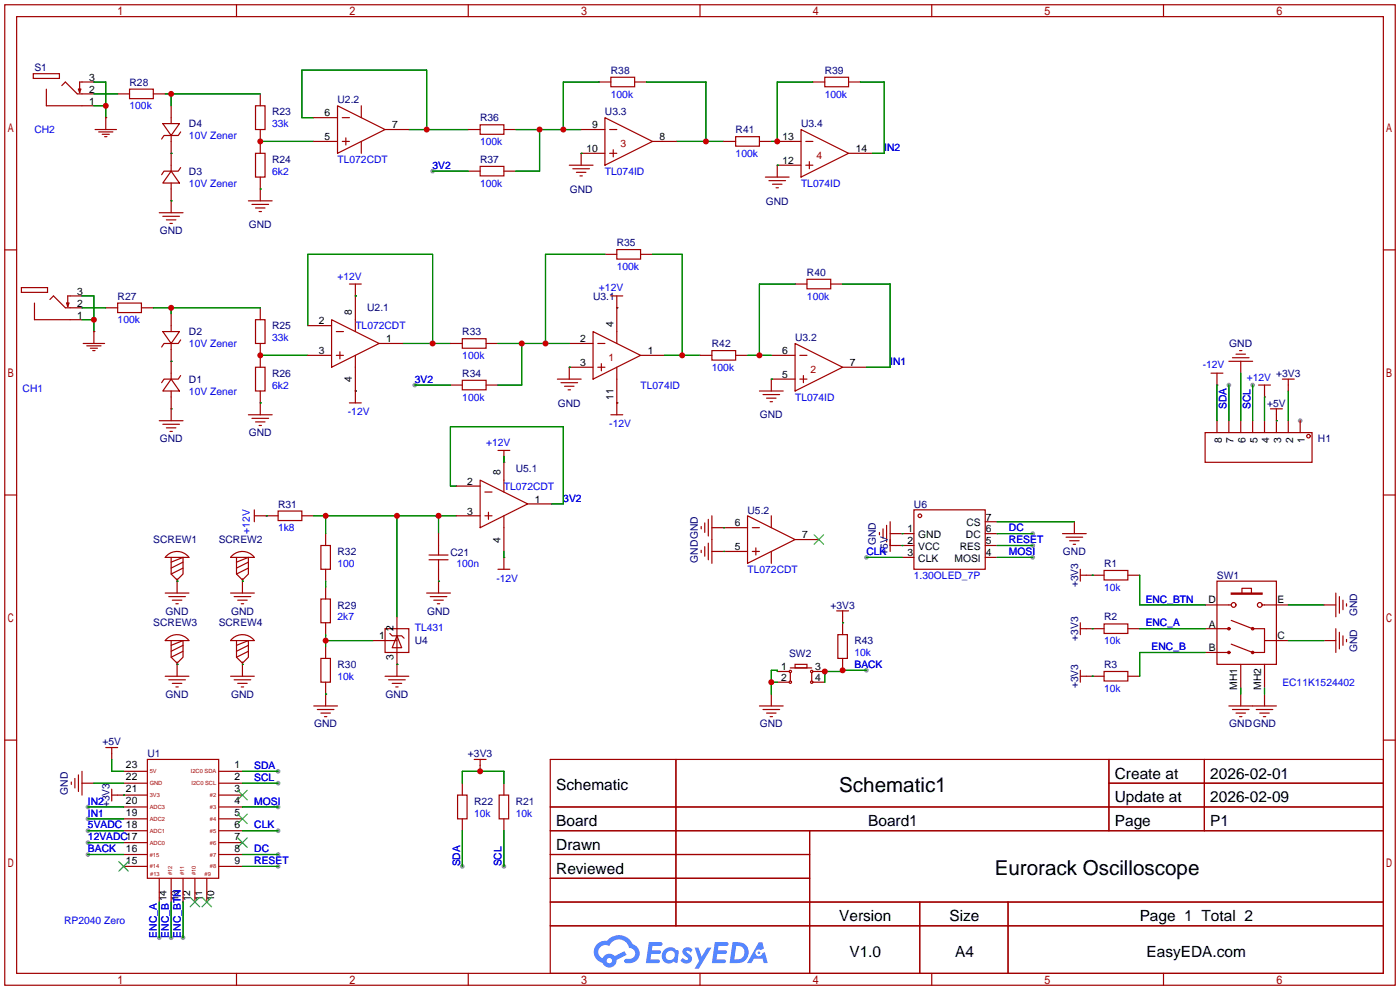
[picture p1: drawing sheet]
<svg xmlns="http://www.w3.org/2000/svg" width="299mm" height="212mm" viewBox="0 0 299 212" stroke-linecap="round" stroke-linejoin="round" font-family="sans-serif">
<g fill="#999">
<circle cx="277.9" cy="89.9" r=".51"/>
<circle cx="59.4" cy="164.8" r=".51"/>
<circle cx="59.4" cy="167.4" r=".51"/>
<circle cx="18.8" cy="172.5" r=".51"/>
<circle cx="18.8" cy="175" r=".51"/>
<circle cx="98.8" cy="185.2" r=".51"/>
<circle cx="107.7" cy="185.2" r=".51"/>
<circle cx="262.6" cy="82.3" r=".51"/>
<circle cx="267.7" cy="82.3" r=".51"/>
<circle cx="18.8" cy="177.5" r=".51"/>
<circle cx="18.8" cy="180.1" r=".51"/>
<circle cx="88.6" cy="82.3" r=".51"/>
<circle cx="92.5" cy="36.6" r=".51"/>
<circle cx="185.2" cy="119.1" r=".51"/>
<circle cx="220.7" cy="114" r=".51"/>
<circle cx="220.7" cy="116.6" r=".51"/>
<circle cx="220.7" cy="119.1" r=".51"/>
<circle cx="59.4" cy="172.5" r=".51"/>
<circle cx="59.4" cy="177.5" r=".51"/>
<circle cx="34" cy="200.4" r=".51"/>
<circle cx="36.6" cy="200.4" r=".51"/>
<circle cx="39.1" cy="200.4" r=".51"/>
<circle cx="59.4" cy="182.6" r=".51"/>
<circle cx="59.4" cy="185.2" r=".51"/>
<circle cx="185.2" cy="143.3" r=".51"/>
<circle cx="18.8" cy="182.6" r=".51"/>
</g>
<g fill="none" stroke="#a10000" stroke-width=".25">
<path d="M1 1h297.2v209.6h-297.2zM3.6 3.6h292.1v204.4h-292.1zM50.5 1v2.6M100.1 1v2.6M149.6 1v2.6M199.1 1v2.6M248.7 1v2.6M1 53.4h2.6M295.7 53.4h2.5M1 105.8h2.6M295.7 105.8h2.5M1 158.2h2.6"/>
<path d="M295.7 158.2h2.5M117.6 162.3h178.1v45.7h-178.1zM117.6 172.5h178.1M117.6 177.5h178.1M144.5 162.3v35.6M173 177.5v30.5M237 162.3v15.2M237 167.4h58.7M257.4 162.3v15.2M117.6 182.6h55.4M117.6 192.8h178.1M117.6 187.7h55.4"/>
<path d="M117.6 197.9h178.1M196.6 192.8v15.2M215.4 192.8v15.2M50.5 208v2.6M100.1 208v2.6M149.6 208v2.6M199.1 208v2.6M248.7 208v2.6"/>
</g>
<g fill="#5487ff">
<path d="M146.2 202.7a1.3 1.3 0 0 1 1.8 .3l-.4 .6a.54 .54 0 0 0-.9-.2l.1 .2a1.28 1.28 0 0 1 .8 2 1.53 1.53 0 0 1-2.2-.3l.5-.6 .8 .5a.31 .31 0 0 0 .4-.3 .31 .31 0 0 0-.3-.4 1.12 1.12 0 0 1-.6-1.8z"/>
<path d="M148.5 202.5h.8l.7 2 1.1-2h1l-2.8 4.6h-.9l1-1.7z"/>
<path d="M138.7 201.4h1.6a1.31 1.31 0 0 1 1.3 .2 .4 .4 0 0 1-.4 .5l-1.8 .1-.1 .9h1.7a.4 .4 0 0 1 .3 .4 .4 .4 0 0 1-.4 .4h-1.7l-.2 1.2h1.4a.46 .46 0 0 1 .5 0 .46 .46 0 0 1 .1 .5l-.3 .2h-2.7z"/>
<path d="M152.8 201.4h1.6a1.32 1.32 0 0 1 1.3 .2 .39 .39 0 0 1-.4 .5l-1.7 .1-.2 .9h1.7a.4 .4 0 0 1 .3 .4 .4 .4 0 0 1-.4 .4h-1.7l-.2 1.2h1.4a.46 .46 0 0 1 .5 0 .46 .46 0 0 1 .1 .5l-.3 .2h-2.7z"/>
<path d="M162.2 201.4h.7l.4 1.3-.7 .4a.75 .75 0 0 0-1.1 .3 .75 .75 0 0 0 .5 1 .75 .75 0 0 0 .9-.7l.6-.2 .6 2.3h-.9l-.2-.9h-1.9l-.5 .9h-.9z"/>
<path d="M156.6 201.4l-.7 4.4h1.5a2.27 2.27 0 0 0 2.6-2.2 2.27 2.27 0 0 0-2.7-2.2zM157.3 202.1a1.5 1.5 0 0 1 1.8 1.6 1.5 1.5 0 0 1-1.9 1.4h-.3z"/>
<path d="M142 203a1.6 1.6 0 0 0-.3 2.3 1.6 1.6 0 0 0 2.3 .2l.8 .3 .3-2.4-.2-.3-.4-.1a1.58 1.58 0 0 0-2.5 0zM142.6 203.5a.98 .98 0 0 1 1.6 .4 .98 .98 0 0 1-1.1 1.3 .94 .94 0 0 1-.8-.7 .94 .94 0 0 1 .3-1z"/>
<path d="M127.6 201.8a2.37 2.37 0 0 0 1.2 4 1.54 1.54 0 0 0 1.7 1 1.54 1.54 0 0 0 1.3-1.6l2.1-1.1-.4-.8-2.1 1a1.57 1.57 0 0 0-2.6 .5 1.5 1.5 0 0 1-.7-2.1 1.5 1.5 0 0 1 2.1-.5 2.23 2.23 0 0 1 2.3-1.4 2.23 2.23 0 0 1 2 1.8 1.16 1.16 0 0 1 1.3 1.1 1.16 1.16 0 0 1-1.1 1.2h-.7a.47 .47 0 0 0-.6 .4 .47 .47 0 0 0 .4 .5 2.17 2.17 0 0 0 2.6-.9 2.17 2.17 0 0 0-.4-2.7l-.8-.4a3.2 3.2 0 0 0-5.4-.7l-1.2 .1zM129.7 205.3a.58 .58 0 0 1 1.1 0 .58 .58 0 0 1-1.1 0z"/>
<circle cx="162.2" cy="203.6" r=".28"/>
</g>
<g fill="none" stroke="#a10000" stroke-width=".25">
<path d="M7.1 15.7h5.6v1.1h-5.6zM9.9 19.1v3.5h10.2M13.2 18.3l.8-.8 2.5 2.6h3.6M16.8 19.1h.5l-.3 .7zM20.1 17.5h-3.1v2.3M27.7 19.1h5.1v2h-5.1zM128 17.5h2.6M130.6 16.5h5v2h-5zM135.6 17.5h2.6M173.7 17.5h2.6M176.3 16.5h5.1v2h-5.1zM181.4 17.5h2.5"/>
<path d="M20.3 27.7h4.6M21.1 28.2h3M21.8 28.7h1.6M22.4 29.2h.5M22.6 25.1h.1M22.6 25.1v2.6M25.1 20.1h2.6M32.8 20.1h2.5M34.8 26.4h3.6l-1.8 2.6zM36.6 36.6l1.8 2.5h-3.6zM36.6 22.6v3.8M36.6 29v7.6"/>
<path d="M36.6 39.1v6.4M38.6 35.8l-.5 .8h-3l-.6 .7M38.6 28.2l-.5 .8h-3l-.6 .7M54.6 22.6h2v5.1h-2zM54.6 32.8h2v5h-2zM55.6 20.1v2.5M55.6 27.7v5.1M55.6 37.8v5.1M67.1 30.2h5M67.1 25.1h5M72.1 22.6l10.2 5.1-10.2 5.1zM73.2 30.2h1.5"/>
<path d="M73.2 25.1h1.5M73.9 29.5v1.5M77.2 22.6v2.5M77.2 30.2v2.6M82.3 27.7h5.1M100.1 27.7h2.5M100.1 36.6h2.5M102.6 26.7h5.1v2h-5.1zM102.6 35.6h5.1v2h-5.1zM107.7 27.7h2.5M107.7 36.6h2.5M121.7 35.3h5"/>
<path d="M122.4 36.1h3.6M123.2 36.8h2M124 37.6h.5M124.2 27.7h5.1M129.3 25.1l10.1 5.1-10.1 5.1zM129.3 32.8h-5.1v2.5M130.3 27.7h1.5M130.3 32.8h1.5M131.1 32v1.5M139.4 30.2h5.1M154.7 30.2h2.5M157.2 29.2h5.1v2h-5.1z"/>
<path d="M162.3 30.2h2.5M163.6 37.8h5.1M164.3 38.6h3.6M165.1 39.4h2M166.1 30.2h5.1M171.2 27.7l10.2 5.1-10.2 5zM171.2 35.3h-5.1v2.5M172.2 30.2h1.5M172.2 35.3h1.5M173 34.5v1.6M181.4 32.8h5M34 45.5h5.1"/>
<path d="M34.8 46.2h3.6M35.6 47h2M36.3 47.8h.5M53.1 42.9h5.1M53.8 43.7h3.6M54.6 44.4h2M55.4 45.2h.5M129.3 54.4h2.5M131.8 53.3h5.1v2.1h-5.1zM136.9 54.4h2.5M165.9 40.1h.5M172.5 59.7h5v2h-5z"/>
<path d="M4.6 61.5h5.6v1h-5.6zM7.4 64.8v3.5h10.1M10.7 64l.7-.8 2.6 2.6h3.5M14.2 64.8h.5l-.2 .7zM17.5 63.2h-3v2.3M17.8 73.4h4.6M18.5 73.9h3.1M19.3 74.4h1.5M19.8 74.9h.5M20.1 70.9h.1M20.1 70.9v2.5M22.6 65.8h2.5"/>
<path d="M25.1 64.8h5.1v2h-5.1zM30.2 65.8h2.6M34.8 70.9h3.6l-1.8 2.5zM36.6 67.1v3.8M36.6 73.4v7.6M38.6 72.6l-.5 .8h-3l-.6 .8M54.6 68.3h2v5.1h-2zM54.6 78.5h2v5.1h-2zM55.6 65.8v2.5M55.6 73.4v5.1M65.8 75.9h5.1M65.8 69.6h5.1"/>
<path d="M70.9 68.3l10.1 5.1-10.1 5.1zM71.9 70.9h1.5M71.9 75.9h1.5M72.6 75.2v1.5M74.7 60.7h2.5M75.9 63.2h.1M75.9 60.7v10.2M75.9 75.9v10.2M81 73.4h5.1M96.3 73.4h2.5M98.8 72.4h5.1v2h-5.1zM103.9 73.4h2.5"/>
<path d="M121.7 73.4h5M126.7 70.9l10.2 5-10.2 5.1zM126.7 78.5h-5v2.5M127.8 73.4h1.5M127.8 78.5h1.5M128.5 77.7v1.5M130.6 63.2h2.5M131.8 65.8h.1M131.8 63.2v10.2M131.8 78.5v10.1M136.9 75.9h5.1M149.6 75.9h2.5"/>
<path d="M152.1 74.9h5.1v2.1h-5.1zM157.2 75.9h2.6M164.8 75.9h5.1M169.9 73.4l10.2 5.1-10.2 5.1zM169.9 60.7h2.6M170.9 75.9h1.6M177.5 60.7h2.6M180.1 78.5h5.1M258.8 79.8h2.6M260.1 79.8v2.5M262.6 77.2h5.1M263.4 76.5h3.6"/>
<path d="M264.2 75.7h2M264.9 74.9h.5M265.2 77.2v2.6M34 89.9h5.1M34.8 90.7h3.6M35.6 91.4h2M36.3 92.2h.5M36.6 81l1.8 2.6h-3.6zM36.6 83.6v6.3M38.6 80.3l-.5 .7h-3l-.6 .8M53.1 88.6h5.1M53.8 89.4h3.6"/>
<path d="M54.6 90.2h2M55.4 90.9h.5M55.6 83.6v5M74.7 86.1h2.5M75.9 83.6h.1M96.3 82.3h2.5M98.8 81.3h5.1v2h-5.1zM103.9 82.3h2.5M106.4 96.3h2.6M107.7 98.8h.1M107.7 96.3v8.9M119.1 81h5.1"/>
<path d="M119.9 81.8h3.5M120.6 82.5h2.1M121.4 83.3h.5M130.6 88.6h2.5M131.8 86.1h.1M162.3 83.6h5.1M163.1 84.3h3.5M163.8 85.1h2.1M164.6 85.9h.5M169.9 81h-5.1v2.6M170.9 81h1.6M171.7 80.3v1.5"/>
<path d="M257.6 92.5h22.8v6.3h-22.8zM260.1 82.3h.1M260.1 89.9v2.6M262.6 89.9v2.6M265.2 89.9v2.6M267.7 89.9v2.6M269 82.3h2.5M270.3 84.8h.1M270.3 82.3v2.5M270.3 89.9v2.6M271.5 87.4h2.6M272.8 87.4v5.1"/>
<path d="M274.1 81h2.5M275.3 81v2.6M275.3 89.9v2.6M277.9 89.9v2.6M35.7 118.7a3.2 3.2 0 0 1 4.7 .4h-5.1zM36.6 119.1v3.6l1.2 1.3 1.3-1.3v-3.6l-2.5 1M49.7 118.7a3.2 3.2 0 0 1 4.7 .4h-5.1zM50.5 119.1v3.6l1.3 1.3 1.3-1.3v-3.6l-2.6 1M54.4 110.2h5M54.4 109v2.5M56.9 110.2h.1M59.4 109.2h5.1v2.1h-5.1z"/>
<path d="M64.5 110.2h2.6M68.6 116.6h2v5.1h-2zM69.6 114v2.6M91.7 118.6h4.1M91.7 119.6h4.1M93.7 114v4.6M93.7 119.6v7.1M97.5 110.2h5.1M97.5 103.9h5.1M102.6 102.6l10.2 5.1-10.2 5.1zM103.6 110.2h1.6M103.6 105.2h1.6"/>
<path d="M104.4 109.5v1.5M107.7 119.1h.1M107.7 110.2v7.7M107.7 119.1v2.6M112.8 107.7h5.1M149.9 112.5v.5M149.9 117.6v.5M150.6 111.8v2M150.6 116.8v2.1M151.4 111v3.6M151.4 116.1v3.5M152.1 112.8h7.7"/>
<path d="M152.1 117.9h7.7M152.1 110.2v10.2M159.8 110.2l10.1 5.1-10.1 5.1zM160.8 112.8h1.5M160.8 117.9h1.5M161.5 117.1v1.5M164.8 110.2v2.6M164.8 117.9v2.5M169.9 115.3h5.1M188 113.8v.5M188.7 113v2.1M189.5 112.3v3.5"/>
<path d="M190.2 114h5.1M190.2 116.6h5.1M190.2 111.5v6.4M192.8 119.1h2.5M195.3 109h15.3v12.7h-15.3zM210.6 119.1h2.5M210.6 114h2.5M210.6 116.6h2.5M210.6 111.5h2.5M227.1 114h5.1M227.8 114.8h3.6M228.6 115.6h2"/>
<path d="M229.4 116.3h.5M229.6 111.5v2.5M35.3 126.7h5.1M35.7 136.4a3.2 3.2 0 0 1 4.7 .5h-5.1zM36.1 127.5h3.5M36.6 136.9v3.6l1.2 1.2 1.3-1.2v-3.6l-2.5 1M36.8 128.3h2.1M37.6 129h.5M37.8 123.7v3M39.1 120.1l-2.5 1.3M39.1 121.4l-2.5 1.3M39.1 137.9l-2.5 1.3"/>
<path d="M39.1 139.2l-2.5 1.3M49.3 126.7h5.1M49.7 136.4a3.2 3.2 0 0 1 4.7 .5h-5.1zM50 127.5h3.6M50.5 136.9v3.6l1.3 1.2 1.3-1.2v-3.6l-2.6 1M50.8 128.3h2M51.6 129h.5M51.8 123.7v3M53.1 120.1l-2.6 1.3M53.1 121.4l-2.6 1.3M53.1 137.9l-2.6 1.3M53.1 139.2l-2.6 1.3"/>
<path d="M68.6 128h2v5.1h-2zM69.6 121.7v2.5M69.6 125.5v2.5M69.6 133.1v2.5M69.6 138.2v2.5M79.8 136.9h5M82.3 134.4h5.1v5h-5.1zM83.3 135.4l.5 .5h2.1l.5 .5M84.8 135.9l1.1 2.5h-2.1zM84.8 131.8v12.7M91.2 126.7h5.1M91.9 127.5h3.6"/>
<path d="M92.7 128.3h2M93.5 129h.5M106.4 121.7h2.6M178.8 130.6h2.6M179.1 135.6h2v5.1h-2zM180.1 130.6v5M230.9 134.4h5.1M230.9 122.9h5.1M230.9 121.7v2.5M230.9 133.1v2.5M236 121.9h5v2.1h-5zM236 133.4h5v2h-5z"/>
<path d="M241 134.4h2.6M241 122.9h2.6M257.6 129.3h5.5M257.6 134.4h5M257.6 139.4h5M260.1 124.2h12.7v17.8h-12.7zM263.1 126.7h6.6v.3h-6.6zM263.1 132.6l4.6 1.8h2.6v5h-2.6l-4.6-1.7M265.4 126.7v-1h2.1v1M269.7 129.3h5.6M270.3 136.9h5M283 129.3h2.5"/>
<path d="M283 136.9h2.5M285.5 126.7v5.1M285.5 134.4v5M286.3 127.5v3.6M286.3 135.1v3.6M287 128.3v2M287 135.9v2M287.8 129v.5M287.8 136.7v.5M22.6 159.8h2.5M23.9 159.8v2.5M35.3 144.5h5.1"/>
<path d="M36.1 145.3h3.5M36.8 146.1h2.1M37.6 146.8h.5M37.8 141.5v3M49.3 144.5h5.1M50 145.3h3.6M50.8 146.1h2M51.6 146.8h.5M51.8 141.5v3M67.1 150.9h5M67.8 151.6h3.6M68.6 140.7h2v5.1h-2z"/>
<path d="M68.6 152.4h2M69.3 153.2h.5M69.6 145.8v5.1M82.3 144.5h5.1M83.1 145.3h3.5M83.8 146.1h2.1M84.6 146.8h.5M162.3 150.9h5.1M163.1 151.6h3.5M163.8 152.4h2.1M164.6 153.2h.5M164.8 148.3v2.6"/>
<path d="M166.1 145.8h2.6M166.1 143.5h2.6M168.9 142.7h4.6M168.9 143.8v1.7M169.9 142h2.6v.7h-2.6zM173.5 143.8v1.7M173.7 145.8h2.6M173.7 143.5h2.6M180.1 140.7v2.6M230.9 143.3v2.5M230.9 144.5h5.1M236 143.5h5v2h-5z"/>
<path d="M241 144.5h2.6M262.6 150.9h10.2M263.4 151.6h3.6M264.2 152.4h2M264.9 153.2h.5M265.2 142v5.1M265.2 148.3v2.6M268.5 151.6h3.5M269.2 152.4h2.1M270 153.2h.5M270.3 142v5.1M270.3 148.3v2.6"/>
<path d="M15.2 167.1v.5M16 166.4v2M16.8 165.6v3.6M17.5 167.4h2.6M17.5 164.8v5.1M23.9 169.9h7.6M23.9 168.7v2.5M26.4 164.8h5.1M26.4 167.4h5.1M26.4 172.5h5.1M26.4 175h5.1M26.4 177.5h5.1"/>
<path d="M31.5 162.3h15.2v25.4h-15.2zM46.7 164.8h5.1M46.7 167.4h5.1M46.7 169.9h5.1M46.7 172.5h5.1M46.7 175h5.1M46.7 177.5h5.1M97.8 169.9h2v5.1h-2zM98.8 167.4v2.5M98.8 175v2.5M101.3 162.3h2.6M102.6 162.3v2.5"/>
<path d="M106.7 169.9h2v5.1h-2zM107.7 167.4v2.5M107.7 175v2.5M26.4 180.1h5.1M26.4 182.6h5.1M26.4 185.2h5.1M34 187.7v5.1M36.6 187.7v5.1M39.1 187.7v5.1M41.7 187.7v5.1M44.2 187.7v5.1M46.7 180.1h5.1"/>
<path d="M46.7 182.6h5.1M46.7 185.2h5.1"/>
<circle cx="279.7" cy="93.2" r=".38"/>
<circle cx="196.6" cy="110.2" r=".38"/>
<circle cx="262.6" cy="134.4" r=".25"/>
<circle cx="262.6" cy="139.4" r=".25"/>
<circle cx="263.7" cy="129.3" r=".51"/>
<circle cx="267.7" cy="134.4" r=".25"/>
<circle cx="267.7" cy="139.4" r=".25"/>
<circle cx="269.2" cy="129.3" r=".51"/>
<circle cx="168.9" cy="145.8" r=".25"/>
<circle cx="168.9" cy="143.5" r=".25"/>
<circle cx="173.5" cy="145.8" r=".25"/>
<circle cx="173.5" cy="143.5" r=".25"/>
</g>
<g fill="none" stroke="#008700" stroke-width=".25">
<path d="M20.1 17.5h2.5v7.6M128 17.5h-7.6v10.2M138.2 17.5h12.7v12.7M173.7 17.5h-7.6v12.7h-1.3M183.9 17.5h5.1v15.3h-2.6M20.1 22.6h2.5M20.1 20.1h5M35.3 20.1h20.3M36.6 32.8h.1M36.6 20.1v2.5M55.6 30.2h11.5M67.1 25.1h-2.6v-10.1h26.7v12.7"/>
<path d="M87.4 27.7h12.7M92.5 36.6h7.6M110.2 27.7h14M115.3 27.7v8.9h-5.1M124.2 32.8h.1M144.5 30.2h10.2M166.1 35.3h.1M36.6 42.9h.1M55.6 40.4h.1M129.3 54.4h-12.7v19M139.4 54.4h6.4v21.5M17.5 63.2h2.6v7.7"/>
<path d="M17.5 68.3h2.6M17.5 65.8h5.1M32.8 65.8h22.8M36.6 77.2h.1M36.6 65.8v1.3M55.6 75.9h10.2M65.8 69.6v-15.2h26.7v19M75.9 63.2h.1M86.1 73.4h10.2M106.4 73.4h15.3M111.5 73.4v8.9h-5.1M121.7 78.5h.1"/>
<path d="M131.8 65.8h.1M142 75.9h7.6M159.8 75.9h5M169.9 60.7h-7.6v15.2M180.1 60.7h10.1v17.8h-5M265.2 79.8v10.1M36.6 87.4h.1M55.6 86.1h.1M75.9 83.6h.1M88.6 82.3h7.7M107.7 97.5v1.3M131.8 86.1h.1"/>
<path d="M164.8 81h.1M260.1 82.3v7.6M262.6 82.3v7.6M267.7 82.3v7.6M270.3 84.8v5.1M272.8 89.9h.1M275.3 83.6v6.3M56.9 110.2h.1M67.1 110.2h30.4M69.6 110.2v3.8M84.8 110.2v21.6M93.7 110.2v3.8"/>
<path d="M97.5 103.9h-1.2v-12.7h24.1v16.5h-2.5M107.7 117.9v1.2M154.7 112.8h.1M154.7 117.9h.1M185.2 119.1h7.6M192.8 114h.1M192.8 116.6h.1M213.1 119.1h7.6M213.1 114h7.6M213.1 116.6h7.6M213.1 111.5h16.5M37.8 124.2h.1"/>
<path d="M51.8 124.2h.1M69.6 136.9h10.2M69.6 124.2v1.3M69.6 135.6v2.6M93.7 124.2h.1M180.1 133.1h.1M233.4 122.9h.1M233.4 134.4h.1M243.6 122.9v6.4h14M243.6 134.4h14M257.6 139.4h-14v5.1M275.3 129.3h7.7"/>
<path d="M275.3 136.9h7.7M37.8 142h.1M51.8 142h.1M69.6 148.3h.1M84.8 142h.1M164.8 145.8h1.3M166.1 143.5v-.2h-1.3v5M185.2 143.3h-5.1v.2h-3.8v2.3M233.4 144.5h.1M265.2 147.1v1.2M270.3 147.1v1.2M18.8 172.5h7.6"/>
<path d="M18.8 175h7.6M18.8 177.5h7.6M20.1 167.4h6.3M23.9 162.3v2.5h2.5M26.4 169.9h.1M51.8 164.8h7.6M51.8 167.4h7.6M51.8 172.5h7.6M51.8 177.5h7.6M98.8 167.4v-2.6h8.9v2.6M98.8 177.5v7.7M107.7 177.5v7.7"/>
<path d="M18.8 180.1h7.6M18.8 182.6h7.6M34 192.8v7.6M36.6 192.8v7.6M39.1 192.8v7.6M51.8 182.6h7.6M51.8 185.2h7.6"/>
</g>
<g fill="none" stroke="#3c3" stroke-width=".25">
<path d="M174 114.3l2 2M176 114.3l-2 2M50.8 168.9l2 2M50.8 174l2 2M50.8 179.1l2 2M52.8 168.9l-2 2M52.8 174l-2 2M52.8 179.1l-2 2M25.4 184.2l2 2M27.4 184.2l-2 2M40.6 191.8l2.1 2M42.7 191.8l-2.1 2"/>
<path d="M43.2 191.8l2 2M45.2 191.8l-2 2"/>
</g>
<g fill="#c00">
<circle cx="22.6" cy="22.6" r=".63"/>
<circle cx="20.1" cy="68.3" r=".63"/>
<circle cx="92.5" cy="73.4" r=".63"/>
<circle cx="91.2" cy="27.7" r=".63"/>
<circle cx="102.6" cy="164.8" r=".63"/>
<circle cx="55.6" cy="75.9" r=".63"/>
<circle cx="55.6" cy="30.2" r=".63"/>
<circle cx="36.6" cy="20.1" r=".63"/>
<circle cx="36.6" cy="65.8" r=".63"/>
<circle cx="69.6" cy="136.9" r=".63"/>
<circle cx="84.8" cy="110.2" r=".63"/>
<circle cx="69.6" cy="110.2" r=".63"/>
<circle cx="93.7" cy="110.2" r=".63"/>
<circle cx="145.8" cy="75.9" r=".63"/>
<circle cx="111.5" cy="73.4" r=".63"/>
<circle cx="116.6" cy="73.4" r=".63"/>
<circle cx="120.4" cy="27.7" r=".63"/>
<circle cx="115.3" cy="27.7" r=".63"/>
<circle cx="150.9" cy="30.2" r=".63"/>
<circle cx="162.3" cy="75.9" r=".63"/>
<circle cx="166.1" cy="30.2" r=".63"/>
<circle cx="176.3" cy="143.5" r=".63"/>
<circle cx="180.1" cy="143.3" r=".63"/>
<circle cx="164.8" cy="145.8" r=".63"/>
</g>
<g font-size="4.4">
<text x="179.4" y="169.2">Schematic1</text>
<text x="212.6" y="187">Eurorack Oscilloscope</text>
</g>
<g font-size="3.3">
<text x="238.3" y="166.4">Create at</text>
<text x="258.7" y="166.4">2026-02-01</text>
<text x="118.9" y="168.9">Schematic</text>
<text x="238.3" y="171.5">Update at</text>
<text x="258.7" y="171.5">2026-02-09</text>
<text x="118.9" y="176.6">Board</text>
<text x="185.5" y="176.6">Board1</text>
<text x="238.3" y="176.6">Page</text>
<text x="258.7" y="176.6">P1</text>
<text x="118.9" y="181.6">Drawn</text>
<text x="118.9" y="186.7">Reviewed</text>
<text x="179.3" y="196.9">Version</text>
<text x="202.9" y="196.9">Size</text>
<text x="243.6" y="196.9">Page 1 Total 2</text>
<text x="181.5" y="204.5">V1.0</text>
<text x="204.1" y="204.5">A4</text>
<text x="245" y="204.5">EasyEDA.com</text>
</g>
<g font-size="2.2" fill="#000080">
<text x="7.4" y="15.3">S1</text>
<text x="130.6" y="15.8">R38</text>
<text x="176.3" y="15.8">R39</text>
<text x="27.7" y="18.3">R28</text>
<text x="72.1" y="22.1">U2.2</text>
<text x="40.4" y="27.2">D4</text>
<text x="58.2" y="24.7">R23</text>
<text x="102.6" y="25.9">R36</text>
<text x="129.3" y="24.7">U3.3</text>
<text x="157.2" y="28.5">R41</text>
<text x="171.2" y="27.2">U3.4</text>
<text x="58.2" y="34.8">R24</text>
<text x="102.6" y="34.8">R37</text>
<text x="40.4" y="37.4">D3</text>
<text x="121.8" y="41.2">GND</text>
<text x="163.7" y="43.7">GND</text>
<text x="34.1" y="50.1">GND</text>
<text x="53.2" y="48.8">GND</text>
<text x="131.8" y="52.6">R35</text>
<text x="172.5" y="58.9">R40</text>
<text x="25.1" y="64">R27</text>
<text x="126.7" y="64">U3.1</text>
<text x="40.4" y="71.6">D2</text>
<text x="58.2" y="70.4">R25</text>
<text x="78.5" y="66.6">U2.1</text>
<text x="98.8" y="71.6">R33</text>
<text x="152.1" y="74.2">R42</text>
<text x="169.9" y="72.9">U3.2</text>
<text x="262.7" y="74.2">GND</text>
<text x="40.4" y="81.8">D1</text>
<text x="58.2" y="80.5">R26</text>
<text x="98.8" y="80.5">R34</text>
<text x="272.7" y="80.5">+3V3</text>
<text x="119.2" y="86.9">GND</text>
<text x="162.4" y="89.4">GND</text>
<text x="270.8" y="86.9">+5V</text>
<text x="34.1" y="94.5">GND</text>
<text x="53.2" y="93.2">GND</text>
<text x="281.7" y="94.5">H1</text>
<text x="110.2" y="100.9">U5.1</text>
<text x="59.4" y="108.5">R31</text>
<text x="159.8" y="109.7">U5.2</text>
<text x="195.3" y="108.5">U6</text>
<text x="32.8" y="116.1">SCREW1</text>
<text x="46.7" y="116.1">SCREW2</text>
<text x="72.1" y="118.6">R32</text>
<text x="96.3" y="118.9">C21</text>
<text x="187.2" y="116.5" transform="rotate(-90 187.2 116.5)">GND</text>
<text x="189.8" y="118.6" transform="rotate(-90 189.8 118.6)">+5V</text>
<text x="227.2" y="118.6">GND</text>
<text x="149.1" y="120.3" transform="rotate(-90 149.1 120.3)">GNDGND</text>
<text x="230.4" y="125.5" transform="rotate(-90 230.4 125.5)">+3V3</text>
<text x="236" y="121.2">R1</text>
<text x="260.1" y="123.7">SW1</text>
<text x="35.4" y="131.3">GND</text>
<text x="49.4" y="131.3">GND</text>
<text x="72.1" y="130.1">R29</text>
<text x="91.3" y="131.3">GND</text>
<text x="177.5" y="130.1">+3V3</text>
<text x="290.1" y="131.7" transform="rotate(-90 290.1 131.7)">GND</text>
<text x="32.8" y="133.9">SCREW3</text>
<text x="46.7" y="133.9">SCREW4</text>
<text x="88.6" y="137.7">U4</text>
<text x="182.6" y="137.7">R43</text>
<text x="230.4" y="137" transform="rotate(-90 230.4 137)">+3V3</text>
<text x="236" y="132.6">R2</text>
<text x="72.1" y="142.8">R30</text>
<text x="168.7" y="140.5">SW2</text>
<text x="236" y="142.8">R3</text>
<text x="290.1" y="139.4" transform="rotate(-90 290.1 139.4)">GND</text>
<text x="35.4" y="149.1">GND</text>
<text x="49.4" y="149.1">GND</text>
<text x="82.4" y="149.1">GND</text>
<text x="230.4" y="147.1" transform="rotate(-90 230.4 147.1)">+3V3</text>
<text x="67.2" y="155.5">GND</text>
<text x="162.4" y="155.5">GND</text>
<text x="262.7" y="155.5">GNDGND</text>
<text x="21.9" y="159.3">+5V</text>
<text x="31.5" y="161.8">U1</text>
<text x="100" y="161.8">+3V3</text>
<text x="14.5" y="169.8" transform="rotate(-90 14.5 169.8)">GND</text>
<text x="23.4" y="172.5" transform="rotate(-90 23.4 172.5)">+3V3</text>
<text x="101.3" y="172">R22</text>
<text x="110.2" y="172">R21</text>
</g>
<g font-size="2.2">
<text x="19" y="17.3">3</text>
<text x="19" y="22.4">1</text>
<text x="19" y="19.8">2</text>
<text x="69.4" y="30">5</text>
<text x="69.4" y="24.9">6</text>
<text x="83.8" y="27.4">7</text>
<text x="126.5" y="27.4">9</text>
<text x="141" y="30">8</text>
<text x="167.2" y="30">13</text>
<text x="125.3" y="32.5">10</text>
<text x="167.2" y="35.1">12</text>
<text x="182.9" y="32.5">14</text>
<text x="16.5" y="65.5">2</text>
<text x="16.5" y="63">3</text>
<text x="16.5" y="68.1">1</text>
<text x="68.1" y="69.3">2</text>
<text x="75.2" y="67.3" transform="rotate(-90 75.2 67.3)">8</text>
<text x="131.1" y="69.8" transform="rotate(-90 131.1 69.8)">4</text>
<text x="68.1" y="75.7">3</text>
<text x="82.5" y="73.2">1</text>
<text x="124" y="73.2">2</text>
<text x="138.4" y="75.7">1</text>
<text x="167.2" y="75.7">6</text>
<text x="75.2" y="81.7" transform="rotate(-90 75.2 81.7)">4</text>
<text x="124" y="78.2">3</text>
<text x="167.2" y="80.8">5</text>
<text x="181.6" y="78.2">7</text>
<text x="131.1" y="85.5" transform="rotate(-90 131.1 85.5)">11</text>
<text x="261.1" y="94.6" transform="rotate(-90 261.1 94.6)">8</text>
<text x="263.7" y="94.6" transform="rotate(-90 263.7 94.6)">7</text>
<text x="266.2" y="94.6" transform="rotate(-90 266.2 94.6)">6</text>
<text x="268.7" y="94.6" transform="rotate(-90 268.7 94.6)">5</text>
<text x="271.3" y="94.6" transform="rotate(-90 271.3 94.6)">4</text>
<text x="273.8" y="94.6" transform="rotate(-90 273.8 94.6)">3</text>
<text x="276.4" y="94.6" transform="rotate(-90 276.4 94.6)">2</text>
<text x="278.9" y="94.6" transform="rotate(-90 278.9 94.6)">1</text>
<text x="107" y="101.6" transform="rotate(-90 107 101.6)">8</text>
<text x="99.9" y="103.6">2</text>
<text x="114.3" y="107.4">1</text>
<text x="99.9" y="110">3</text>
<text x="157" y="112.5">6</text>
<text x="194" y="113.8">1</text>
<text x="206.6" y="112.5">CS</text>
<text x="210.7" y="113.8">6</text>
<text x="210.7" y="111.3">7</text>
<text x="107" y="116" transform="rotate(-90 107 116)">4</text>
<text x="157" y="117.6">5</text>
<text x="171.4" y="115.1">7</text>
<text x="194" y="116.3">2</text>
<text x="194" y="118.9">3</text>
<text x="196.3" y="115.1">GND</text>
<text x="196.3" y="117.6">VCC</text>
<text x="205.1" y="117.6">RES</text>
<text x="206.4" y="115.1">DC</text>
<text x="210.7" y="118.9">4</text>
<text x="210.7" y="116.3">5</text>
<text x="196.3" y="120.1">CLK</text>
<text x="204" y="120.1">MOSI</text>
<text x="258.3" y="128.9">D</text>
<text x="273" y="128.9">E</text>
<text x="81.1" y="136.7">1</text>
<text x="84.1" y="134.9" transform="rotate(-90 84.1 134.9)">2</text>
<text x="258.4" y="134.1">A</text>
<text x="273" y="136.7">C</text>
<text x="84.1" y="141.2" transform="rotate(-90 84.1 141.2)">3</text>
<text x="166.9" y="143.3">1</text>
<text x="174.2" y="143.3">3</text>
<text x="258.4" y="139.2">B</text>
<text x="166.9" y="145.6">2</text>
<text x="174.2" y="145.6">4</text>
<text x="264.4" y="147.4" transform="rotate(-90 264.4 147.4)">MH1</text>
<text x="269.5" y="147.4" transform="rotate(-90 269.5 147.4)">MH2</text>
<text x="26.9" y="166.8">22</text>
<text x="26.9" y="164.2">23</text>
<text x="50.1" y="164.2">1</text>
<text x="50.1" y="166.8">2</text>
<text x="26.9" y="171.9">20</text>
<text x="26.9" y="169.3">21</text>
<text x="50.1" y="169.3">3</text>
<text x="50.1" y="171.9">4</text>
<text x="26.9" y="174.4">19</text>
<text x="50.1" y="174.4">5</text>
<text x="50.1" y="176.9">6</text>
<text x="50.1" y="179.5">7</text>
<text x="26.9" y="184.6">15</text>
<text x="26.9" y="182">16</text>
<text x="50.1" y="182">8</text>
<text x="50.1" y="184.6">9</text>
<text x="38.1" y="192.7" transform="rotate(-90 38.1 192.7)">13</text>
<text x="40.7" y="192.7" transform="rotate(-90 40.7 192.7)">12</text>
<text x="43.2" y="192.7" transform="rotate(-90 43.2 192.7)">11</text>
<text x="45.7" y="192.7" transform="rotate(-90 45.7 192.7)">10</text>
</g>
<g font-size="2.2" fill="#00f">
<text x="27.7" y="23.4">100k</text>
<text x="130.6" y="20.8">100k</text>
<text x="176.3" y="20.8">100k</text>
<text x="7.4" y="28.5">CH2</text>
<text x="40.4" y="29.7">10V Zener</text>
<text x="58.2" y="27.2">33k</text>
<text x="72.1" y="34.8">TL072CDT</text>
<text x="102.6" y="31">100k</text>
<text x="157.2" y="33.5">100k</text>
<text x="189" y="32.3">IN2</text>
<text x="40.4" y="39.9">10V Zener</text>
<text x="58.2" y="37.4">6k2</text>
<text x="92.5" y="36.1">3V2</text>
<text x="102.6" y="39.9">100k</text>
<text x="129.3" y="37.4">TL074ID</text>
<text x="171.2" y="39.9">TL074ID</text>
<text x="72.1" y="59.7">+12V</text>
<text x="131.8" y="57.7">100k</text>
<text x="128" y="62.3">+12V</text>
<text x="172.5" y="64">100k</text>
<text x="25.1" y="69.1">100k</text>
<text x="75.9" y="70.4">TL072CDT</text>
<text x="40.4" y="74.2">10V Zener</text>
<text x="58.2" y="72.9">33k</text>
<text x="98.8" y="76.7">100k</text>
<text x="190.2" y="78">IN1</text>
<text x="4.8" y="83.8">CH1</text>
<text x="58.2" y="83.1">6k2</text>
<text x="88.6" y="81.8">3V2</text>
<text x="136.9" y="83.1">TL074ID</text>
<text x="152.1" y="79.3">100k</text>
<text x="257" y="78.7">-12V</text>
<text x="266.4" y="81.3">+12V</text>
<text x="40.4" y="84.3">10V Zener</text>
<text x="74.3" y="88.7">-12V</text>
<text x="98.8" y="85.6">100k</text>
<text x="169.9" y="85.6">TL074ID</text>
<text x="262.1" y="87.4" transform="rotate(-90 262.1 87.4)">SDA</text>
<text x="267.2" y="87.4" transform="rotate(-90 267.2 87.4)">SCL</text>
<text x="103.9" y="95.3">+12V</text>
<text x="130.2" y="91.3">-12V</text>
<text x="107.7" y="104.7">TL072CDT</text>
<text x="120.4" y="107.2">3V2</text>
<text x="59.4" y="113.6">1k8</text>
<text x="215.6" y="113.6">DC</text>
<text x="53.4" y="114" transform="rotate(-90 53.4 114)">+12V</text>
<text x="185.2" y="118.6">CLK</text>
<text x="215.6" y="116.1">RESET</text>
<text x="215.6" y="118.6">MOSI</text>
<text x="72.1" y="121.2">100</text>
<text x="97.5" y="121.2">100n</text>
<text x="106.1" y="124.3">-12V</text>
<text x="159.8" y="122.4">TL072CDT</text>
<text x="195.3" y="123.7">1.30OLED_7P</text>
<text x="236" y="126.3">10k</text>
<text x="244.9" y="128.8">ENC_BTN</text>
<text x="72.1" y="132.6">2k7</text>
<text x="88.6" y="134.9">TL431</text>
<text x="236" y="137.7">10k</text>
<text x="244.9" y="133.9">ENC_A</text>
<text x="182.6" y="140.2">10k</text>
<text x="182.6" y="142.8">BACK</text>
<text x="246.1" y="139">ENC_B</text>
<text x="72.1" y="145.3">10k</text>
<text x="236" y="147.8">10k</text>
<text x="274.1" y="146.6">EC11K1524402</text>
<text x="54.4" y="164.4">SDA</text>
<text x="54.4" y="166.9">SCL</text>
<text x="18.8" y="172">IN2</text>
<text x="54.4" y="172">MOSI</text>
<text x="18.8" y="174.5">IN1</text>
<text x="18.8" y="177.1">5VADC 18</text>
<text x="18.8" y="179.6">12VADC17</text>
<text x="54.4" y="177.1">CLK</text>
<text x="101.3" y="174.5">10k</text>
<text x="110.2" y="174.5">10k</text>
<text x="18.8" y="182.1">BACK</text>
<text x="54.4" y="182.1">DC</text>
<text x="54.4" y="184.7">RESET</text>
<text x="98.3" y="185.2" transform="rotate(-90 98.3 185.2)">SDA</text>
<text x="107.2" y="185.2" transform="rotate(-90 107.2 185.2)">SCL</text>
<text x="13.7" y="197.4">RP2040 Zero</text>
<text x="33.5" y="200.4" transform="rotate(-90 33.5 200.4)">ENC_A</text>
<text x="36.1" y="200.4" transform="rotate(-90 36.1 200.4)">ENC_B 14</text>
<text x="38.6" y="200.4" transform="rotate(-90 38.6 200.4)">ENC_BTN</text>
</g>
<g font-size="2.2" fill="#a00000">
<text x="132.6" y="31.5">3</text>
<text x="174.5" y="34.1">4</text>
<text x="130" y="77.2">1</text>
<text x="173.2" y="79.8">2</text>
</g>
<g font-size="1.2" fill="#a00000">
<text x="32" y="165.3">5V</text>
<text x="32" y="167.8">GND</text>
<text x="40.8" y="165.3">I2C0 SDA</text>
<text x="40.9" y="167.8">I2C0 SCL</text>
<text x="32" y="170.4">3V3</text>
<text x="32" y="172.9">ADC3</text>
<text x="44.9" y="170.4">#2</text>
<text x="44.9" y="172.9">#3</text>
<text x="32" y="175.4">ADC2</text>
<text x="32" y="178">ADC1</text>
<text x="44.9" y="175.4">#4</text>
<text x="44.9" y="178">#5</text>
<text x="32" y="180.5">ADC0</text>
<text x="32" y="183.1">#15</text>
<text x="32" y="185.6">#14</text>
<text x="44.9" y="180.5">#6</text>
<text x="44.9" y="183.1">#7</text>
<text x="44.9" y="185.6">#8</text>
<text x="32.1" y="187.2">#13</text>
<text x="36.8" y="187.1" transform="rotate(-90 36.8 187.1)">#12</text>
<text x="39.3" y="187.1" transform="rotate(-90 39.3 187.1)">#11</text>
<text x="41.9" y="187.1" transform="rotate(-90 41.9 187.1)">#10</text>
<text x="43.7" y="187.2">#9</text>
</g>
</svg>
